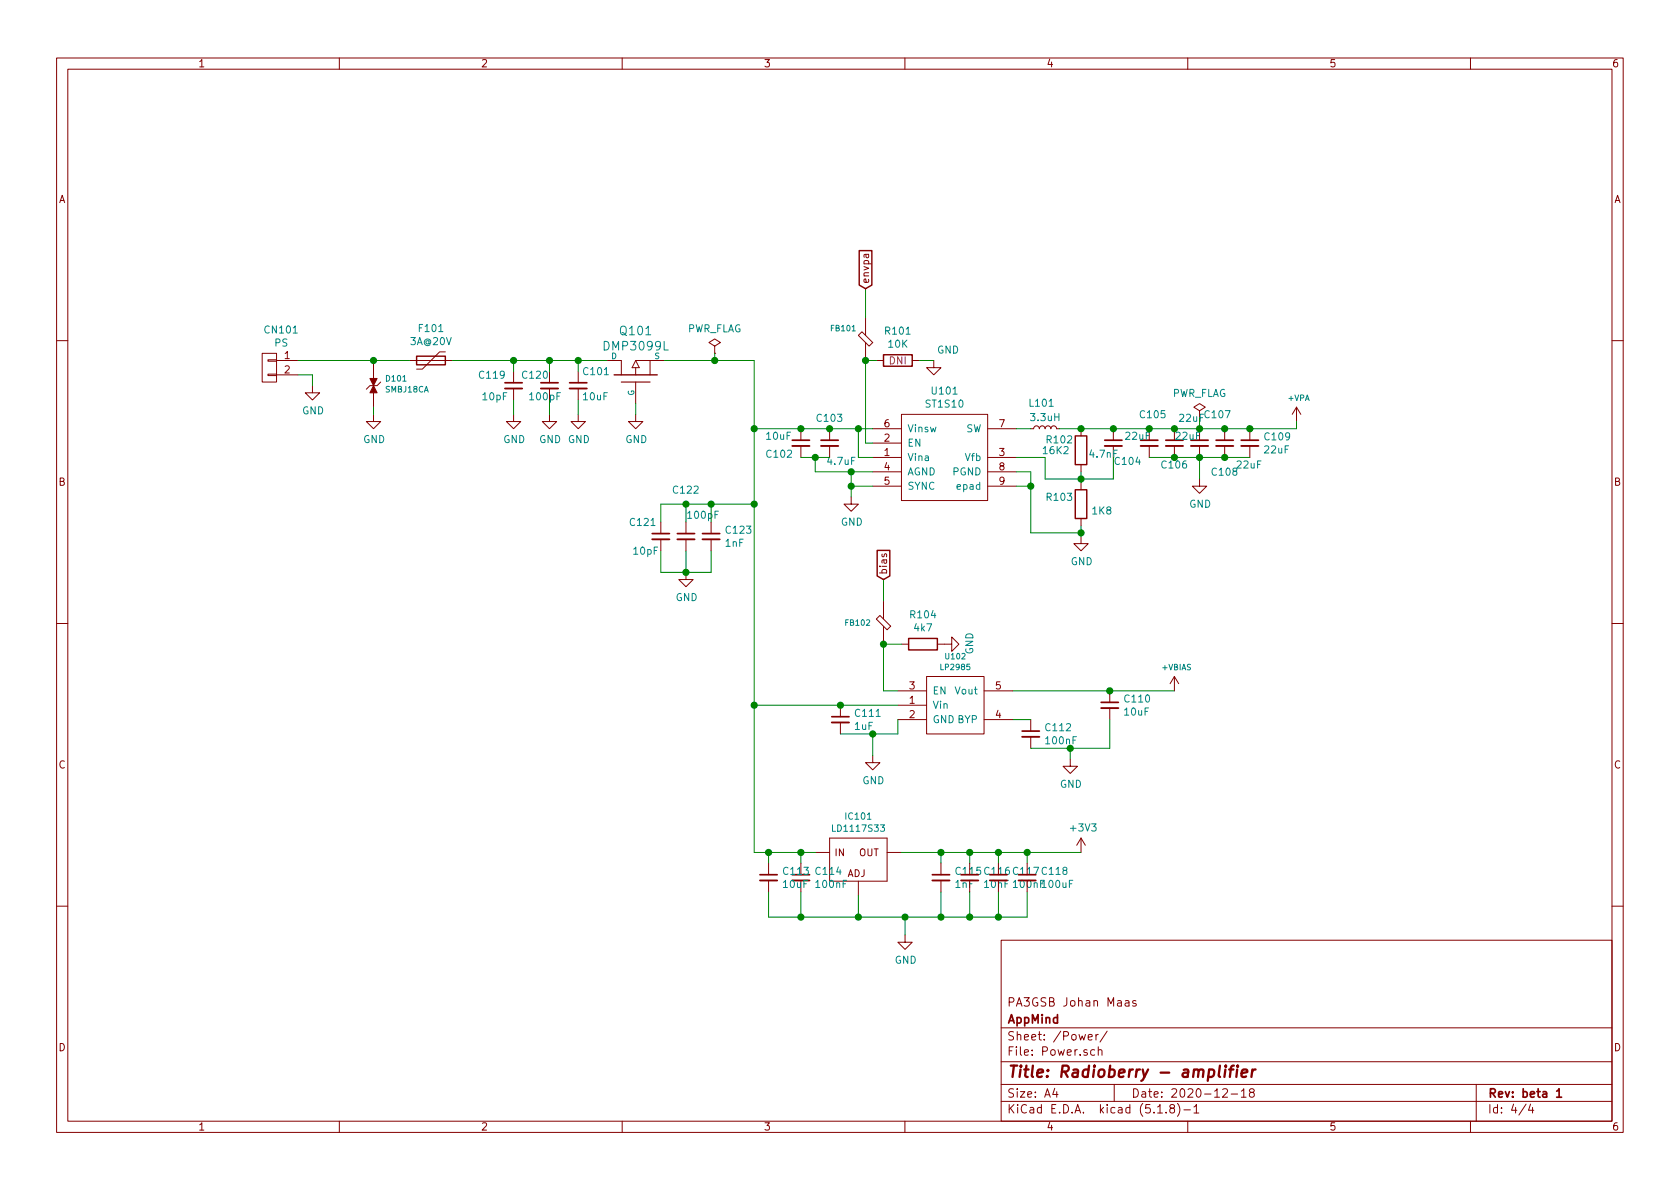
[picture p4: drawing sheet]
<svg xmlns="http://www.w3.org/2000/svg" width="297mm" height="210mm" viewBox="0 0 297 210" stroke-linecap="round" stroke-linejoin="round" font-family="sans-serif">
<g fill="none" stroke="#840000" stroke-width=".18">
<path d="M10 10.3h277v189.9h-277zM12 12.2h273v186.1h-273zM60 10.3v1.9M110 10.3v1.9M160 10.3v1.9M210 10.3v1.9M260 10.3v1.9M151.8 59.3l.6-.6 1.9 1.9-.6 .6zM153 56.1v3.2M10 60.2h2M46.4 62.5h2.5v5.1h-2.5zM47.4 66.2h1.5v.2h-1.5z"/>
<path d="M47.4 63.6h1.5v.3h-1.5zM48.9 63.7h3.8M48.9 66.3h3.8M55.2 68.2v1.3h1.3l-1.3 1.2-1.2-1.2h1.2M66 73.3v1.2h1.3l-1.3 1.3-1.2-1.3h1.2M66 63.7v3.1M66 69.5v2.5M67.3 67.6l-.6 .6h-1.3l-.6 .6M72.4 63.7h7.6M78.7 62.2h-1l-3 3.1h-1M90.8 73.3v1.2h1.3l-1.3 1.3-1.3-1.3h1.3M90.8 65.7v2"/>
<path d="M90.8 68.7v2M97.2 73.3v1.2h1.2l-1.2 1.3-1.3-1.3h1.3M97.2 65.7v2M97.2 68.7v2M102.2 73.3v1.2h1.3l-1.3 1.3-1.2-1.3h1.2M102.2 65.7v2M102.2 68.7v2M107.3 63.7h2.6v2.6M112.4 73.3v1.2h1.3l-1.3 1.3-1.3-1.3h1.3M112.4 63.7h5.1M112.4 65v1.3M112.4 67.6v3.8"/>
<path d="M112.4 63.7l.6 1.3h-1.2zM114.9 63.7v2.6M126.4 61.2l1-.6-1-.7-1.1 .7 1.1 .6v1.3M126.4 62.5h.1M141.6 75.8v2M141.6 78.9v2M146.7 75.8v2M146.7 78.9v2M153 60.6v3.1M154.3 78.4h5.1M154.3 75.8h5.1M154.9 63.7h1.3"/>
<path d="M159.4 73.3h15.2v15.2h-15.2zM161.3 63.7h1.3M165.1 63.7v1.3h1.3l-1.3 1.3-1.3-1.3h1.3M174.6 75.8h5.1M182.2 75.8h.6l.1-.3 .3-.2 .4 .1 .2 .4 .1-.3 .3-.2 .4 .1 .2 .4 .1-.3 .3-.2 .4 .1 .2 .4 .1-.3 .3-.2 .4 .1 .2 .4h.5M191.1 75.8v1.3M196.8 75.8v2M196.8 78.9v2M203.2 75.8v2M203.2 78.9v2M207.6 75.8v2M207.6 78.9v2"/>
<path d="M212.1 72.6l1-.6-1-.6-1 .6 1 .6v1.3M212.1 75.8v2M212.1 78.9v2M216.5 75.8v2M216.5 78.9v2M221 75.8v2M221 78.9v2M229.2 72l-.7 1.3M229.2 72v2.5M229.2 72l.8 1.3M285 60.2h2M116.8 92.3v2.1"/>
<path d="M116.8 95.4v2M121.3 92.3v2.1M121.3 95.4v2M125.7 92.3v2.1M125.7 95.4v2M150.5 87.9v1.2h1.3l-1.3 1.3-1.3-1.3h1.3M154.3 80.9h5.1M154.3 83.4h5.1M154.3 86h5.1M174.6 80.9h5.1M174.6 83.4h5.1M174.6 86h5.1"/>
<path d="M191.1 94.9v1.2h1.3l-1.3 1.3-1.2-1.3h1.2M191.1 82.2v1.2M191.1 85.3v1.3M191.1 91.7v1.3M212.1 84.7v1.3h1.3l-1.3 1.2-1.3-1.2h1.3M10 110.3h2M121.3 101.2v1.3h1.3l-1.3 1.3-1.3-1.3h1.3M154.9 109.5l.7-.7 1.9 1.9-.7 .7zM156.2 106.3v3.1M156.2 110.8v3.1M159.4 113.9h1.3M163.8 119.6h10.2v10.2h-10.2z"/>
<path d="M165.7 113.9h2.6v-1.3l1.2 1.3-1.2 1.3v-1.3M207.6 119.6l-.7 1.3M207.6 119.6v2.6M207.6 119.6l.8 1.3M285 110.3h2M148.6 124.7v2M148.6 127.8v2M154.3 133.6v1.3h1.3l-1.3 1.2-1.3-1.2h1.3M158.7 124.7h5.1M158.7 127.2h5.1M158.7 122.2h5.1M174 127.2h5.1"/>
<path d="M174 122.2h5.1M182.2 127.2v2.1M182.2 130.3v2M189.2 134.2v1.3h1.3l-1.3 1.3-1.2-1.3h1.2M196.2 122.2v2M196.2 125.2v2M135.9 152.6v2.1M135.9 155.7v2M141.6 152.6v2.1M141.6 155.7v2M144.1 150.7h2.6M146.7 148.2h10.1v7.6h-10.1z"/>
<path d="M151.8 155.8v2.6M156.8 150.7h2.6M166.4 152.6v2.1M166.4 155.7v2M171.4 152.6v2.1M171.4 155.7v2M176.5 152.6v2.1M176.5 155.7v2M181.6 152.6v2.1M181.6 155.7v2M191.1 148.2l-.7 1.3M191.1 148.2v2.5"/>
<path d="M191.1 148.2l.8 1.3M10 160.2h2M160 165.3v1.3h1.3l-1.3 1.3-1.3-1.3h1.3M177 166.3h108v32h-108zM199 177h.5l.1 .9M199.6 177.3l-.5 .1a.29 .29 0 0 0-.2 .2 .29 .29 0 0 0 .2 .3l.5-.1M200.8 177a.37 .37 0 0 0-.5 .1v.3l.5 .1 .1 .1-.2 .3-.4-.1M285 160.2h2M60 198.3v1.9M110 198.3v1.9M160 198.3v1.9M177 194.8h108"/>
<path d="M177 191.8h108M177 187.8h108M177 181.8h108M186.5 192.5l-.4 1h1M186.8 193v1M192.4 183.4l.7-.1v-.3l-.5-.1-.2 .2 .1 .7h.6M193.5 185.7l-.4-.1-.3 .3 .1 .6 .2 .1 .4-.1M193.8 182.9v1M194.2 185.7h.1a.37 .37 0 0 1 .5 .1v.8M194.2 182.9l-.4 .2v.1M194.2 185.1v1.5M195.8 182.3l-1.3 2"/>
<path d="M197 191.8v3M204.7 196.8h.8M206.2 196.7v.1M207.1 196l-.3-.3 .2-.3a.48 .48 0 0 1 .6 .1l-.1 .4a.52 .52 0 0 0-.6 .2 .52 .52 0 0 0 .1 .6l.4 .1 .2-.1 .1-.4-.3-.3M208.2 195.1a1.71 1.71 0 0 1 0 2.3M209.3 196.3h1.2M210 198.3v1.9M211.1 195.8l.4-.5v1.5M211.1 196.8h.9M216.2 192.7l.2-.2h.4l.2 .5-.9 1h.9M217.7 193.5h1.1M219.5 193l.4-.5v1.5"/>
<path d="M219.5 194h.8M221.2 193.2l-.3-.3 .1-.2 .2-.2 .4 .1 .2 .2-.1 .2-.6 .2a.48 .48 0 0 0-.1 .7l.2 .1 .5-.1a.48 .48 0 0 0-.1-.7h-.1M260 198.3v1.9M261 191.8v6.5M269.8 195.2l-1.2 2M270.6 195.2l-.3 1.1h.9M271 195.8v1"/>
</g>
<g fill="none" stroke="#840000" stroke-width=".3">
<path d="M89.3 67.7h3M95.6 67.7h3.1M100.7 67.7h3.1M140.1 77.8h3M145.2 77.8h3M195.3 77.8h3.1M201.7 77.8h3M206.1 77.8h3.1M210.6 77.8h3M215 77.8h3.1M219.5 77.8h3M115.3 94.4h3.1"/>
<path d="M119.8 94.4h3M124.2 94.4h3.1M147.1 126.7h3M180.7 129.3h3.1M194.7 124.2h3M134.4 154.7h3M140.1 154.7h3M164.8 154.7h3.1M169.9 154.7h3.1M175 154.7h3.1M180.1 154.7h3M275.2 193l.5-.5v1.5"/>
<path d="M275.2 194h.9"/>
</g>
<path d="M215.7 188.4l-.2 1.8 .2 .2M216.7 189.1l-.2 1.3M216.7 188.4v.2M217.3 189.1h.8M218.2 188.4l-.4 .1-.1 .2-.3 1.7M218.7 189.1l-.1 1.3M218.8 188.4v.2M219.5 189.8l1-.2v-.4l-.6-.1-.3 .3v.9l.1 .1 .6-.1M221.4 189.1l-.1 1.3M222 189.1a.54 .54 0 0 0-.6 .4" fill="none" stroke="#840000" stroke-width=".41"/>
<g fill="none" stroke="#840000" stroke-width=".33">
<path d="M89.3 68.7h3M95.6 68.7h3.1M100.7 68.7h3.1M140.1 78.9h3M145.2 78.9h3M195.3 78.9h3.1M201.7 78.9h3M206.1 78.9h3.1M210.6 78.9h3M215 78.9h3.1M219.5 78.9h3M115.3 95.4h3.1"/>
<path d="M119.8 95.4h3M124.2 95.4h3.1M147.1 127.8h3M180.7 130.3h3.1M194.7 125.2h3M134.4 155.7h3M140.1 155.7h3M164.8 155.7h3.1M169.9 155.7h3.1M175 155.7h3.1M180.1 155.7h3"/>
</g>
<path d="M151.9 44.3h2.3v6.1l-1.2 .6-1.1-.6zM73.7 63h5v1.5h-5zM108.6 66.3h7.6M156.2 62.7h5.1v2.1h-5.1zM190.1 77.1h2.1v5.1h-2.1zM155.1 97.3h2.2v4.5l-1.1 .7-1.1-.7zM190.1 86.6h2.1v5.1h-2.1zM160.7 112.9h5v2h-5z" fill="none" stroke="#840000" stroke-width=".25"/>
<g fill="#840000" stroke="#840000" stroke-width=".18">
<path d="M65.4 66.9h1.3l-.7 1.3z"/>
<path d="M66 68.2l.7 1.3h-1.3z"/>
</g>
<path d="M109.9 67.6h5" fill="none" stroke="#840000" stroke-width=".2"/>
<g fill="none" stroke="#008400" stroke-width=".18">
<path d="M153 51v5.1M52.7 63.7h19.7M52.7 66.3h2.5v1.9M66 72v1.3M80 63.7h27.3M90.8 63.7v2M90.8 70.7v2.6M97.2 63.7v2M97.2 70.7v2.6M102.2 63.7v2M102.2 70.7v2.6M112.4 71.4v1.9"/>
<path d="M117.5 63.7h15.8v87h10.8M126.4 62.5v1.2M133.3 75.8h21M151.8 75.8v5.1h2.5M154.9 63.7h-1.9v14.7h1.3M162.6 63.7h2.5M179.7 75.8h2.5M212.1 73.9v1.9M229.2 74.5v1.3h-41.9M116.8 97.4v3.8h8.9v-3.8M121.3 89.1v3.2M121.3 97.4v3.8"/>
<path d="M125.7 89.1v3.2M133.3 89.1h-16.5v3.2M141.6 80.9h5.1M144.1 80.9v2.5h10.2M150.5 83.4v4.5M150.5 86h3.8M179.7 86h2.5M179.7 80.9h5.1v3.8h12v-3.8M179.7 83.4h2.5v10.8h8.9M191.1 83.4v1.9M191.1 93v1.9M203.2 80.9h17.8"/>
<path d="M212.1 80.9v3.8M156.2 102.5v3.8M159.4 113.9h-3.2v8.3h2.5M133.3 124.7h25.4M154.3 129.8v3.8M158.7 127.2v2.6h-10.1M179.1 127.2h3.1M179.1 122.2h28.5M189.2 132.3v1.9M196.2 127.2v5.1h-14M135.9 157.7v4.5h45.7v-4.5M135.9 150.7v1.9"/>
<path d="M141.6 150.7v1.9M141.6 157.7v4.5M151.8 158.4v3.8M159.4 150.7h31.7M166.4 150.7v1.9M166.4 157.7v4.5M171.4 150.7v1.9M171.4 157.7v4.5M176.5 150.7v1.9M176.5 157.7v4.5M181.6 150.7v1.9M160 162.2v3.1"/>
</g>
<g fill="#008400" stroke="#008400" stroke-width=".25">
<circle cx="191.1" cy="84.7" r=".51"/>
<circle cx="207.6" cy="80.9" r=".51"/>
<circle cx="207.6" cy="75.8" r=".51"/>
<circle cx="121.3" cy="89.1" r=".51"/>
<circle cx="212.1" cy="75.8" r=".51"/>
<circle cx="102.2" cy="63.7" r=".51"/>
<circle cx="133.4" cy="89.1" r=".51"/>
<circle cx="171.5" cy="162.2" r=".51"/>
<circle cx="191.1" cy="94.2" r=".51"/>
<circle cx="121.3" cy="101.2" r=".51"/>
<circle cx="216.5" cy="80.9" r=".51"/>
<circle cx="191.1" cy="75.8" r=".51"/>
<circle cx="212.1" cy="80.9" r=".51"/>
<circle cx="90.8" cy="63.7" r=".51"/>
<circle cx="216.5" cy="75.8" r=".51"/>
<circle cx="125.7" cy="89.1" r=".51"/>
<circle cx="97.2" cy="63.7" r=".51"/>
<circle cx="176.5" cy="150.7" r=".51"/>
<circle cx="133.4" cy="75.8" r=".51"/>
<circle cx="154.3" cy="129.8" r=".51"/>
<circle cx="151.8" cy="75.8" r=".51"/>
<circle cx="148.6" cy="124.7" r=".51"/>
<circle cx="126.4" cy="63.7" r=".51"/>
<circle cx="189.2" cy="132.3" r=".51"/>
<circle cx="196.2" cy="122.2" r=".51"/>
<circle cx="153" cy="63.7" r=".51"/>
<circle cx="133.4" cy="124.7" r=".51"/>
<circle cx="141.6" cy="150.7" r=".51"/>
<circle cx="144.1" cy="80.9" r=".51"/>
<circle cx="150.5" cy="83.4" r=".51"/>
<circle cx="166.4" cy="150.7" r=".51"/>
<circle cx="171.5" cy="150.7" r=".51"/>
<circle cx="221" cy="75.8" r=".51"/>
<circle cx="196.9" cy="75.8" r=".51"/>
<circle cx="181.6" cy="150.7" r=".51"/>
<circle cx="151.8" cy="162.2" r=".51"/>
<circle cx="141.6" cy="75.8" r=".51"/>
<circle cx="166.4" cy="162.2" r=".51"/>
<circle cx="146.7" cy="75.8" r=".51"/>
<circle cx="156.2" cy="113.9" r=".51"/>
<circle cx="176.5" cy="162.2" r=".51"/>
<circle cx="66" cy="63.7" r=".51"/>
<circle cx="160" cy="162.2" r=".51"/>
<circle cx="182.2" cy="86" r=".51"/>
<circle cx="135.9" cy="150.7" r=".51"/>
<circle cx="141.6" cy="162.2" r=".51"/>
<circle cx="150.5" cy="86" r=".51"/>
<circle cx="203.2" cy="75.8" r=".51"/>
</g>
<text font-size="2.8" fill="#840000" x="178" y="190.5">Title: Radioberry - amplifier</text>
<g font-size="2.1" fill="#008484">
<text x="109.8" y="59.3">Q101</text>
<text x="107" y="62">DMP3099L</text>
</g>
<g font-size="2.1" fill="#840000">
<text x="178" y="178">PA3GSB Johan Maas</text>
<text x="178" y="184">Sheet: /Power/</text>
<text x="178" y="181">AppMind</text>
<text x="178" y="186.7">File: Power.sch</text>
<text x="178" y="196.9">KiCad E.D.A. kicad (5.1.8)-1</text>
<text x="178" y="194.1">Size: A4</text>
<text x="200" y="194.1">Date: 2020-12-18</text>
<text x="263" y="194.1">Rev: beta 1</text>
<text x="263" y="196.9">Id: 4/4</text>
</g>
<g font-size="1.8" fill="#840000">
<text x="35" y="11.9">1</text>
<text x="85" y="11.9">2</text>
<text x="135" y="11.9">3</text>
<text x="185" y="11.9">4</text>
<text x="235" y="11.9">5</text>
<text x="285" y="11.9">6</text>
<text x="10.4" y="35.9">A</text>
<text x="285.4" y="35.9">A</text>
<text x="153.7" y="50.3" transform="rotate(-90 153.7 50.3)">envpa</text>
<text x="50.3" y="63.5">1</text>
<text x="50.3" y="66">2</text>
<text x="156.4" y="75.6">6</text>
<text x="176.7" y="75.6">7</text>
<text x="156.4" y="80.6">1</text>
<text x="156.4" y="78.1">2</text>
<text x="156.4" y="83.2">4</text>
<text x="176.7" y="80.6">3</text>
<text x="176.7" y="83.2">8</text>
<text x="10.4" y="85.9">B</text>
<text x="156.4" y="85.7">5</text>
<text x="176.7" y="85.7">9</text>
<text x="285.4" y="85.9">B</text>
<text x="156.8" y="101.7" transform="rotate(-90 156.8 101.7)">bias</text>
<text x="160.8" y="124.5">1</text>
<text x="160.8" y="121.9">3</text>
<text x="176" y="121.9">5</text>
<text x="160.8" y="127">2</text>
<text x="176" y="127">4</text>
<text x="10.4" y="135.9">C</text>
<text x="285.4" y="135.9">C</text>
<text x="10.4" y="185.9">D</text>
<text x="285.4" y="185.9">D</text>
<text x="35" y="199.9">1</text>
<text x="85" y="199.9">2</text>
<text x="135" y="199.9">3</text>
<text x="185" y="199.9">4</text>
<text x="235" y="199.9">5</text>
<text x="285" y="199.9">6</text>
</g>
<g font-size="1.8" fill="#008484">
<text x="47" y="59">CN101</text>
<text x="74.2" y="58.7">F101</text>
<text x="121.4" y="58.8">PWR_FLAG</text>
<text x="156.6" y="59.2">R101</text>
<text x="48.6" y="61.3">PS</text>
<text x="72.6" y="61">3A@20V</text>
<text x="157.1" y="61.5">10K</text>
<text x="165.7" y="62.5">GND</text>
<text x="84.9" y="67">C119</text>
<text x="85.4" y="70.8">10pF</text>
<text x="92.5" y="67">C120</text>
<text x="93.8" y="70.8">100pF</text>
<text x="103.2" y="70.8">10uF</text>
<text x="103.3" y="66.3">C101</text>
<text x="164.9" y="69.8">U101</text>
<text x="182.1" y="71.9">L101</text>
<text x="207.1" y="70.2">PWR_FLAG</text>
<text x="53.4" y="73.3">GND</text>
<text x="135.6" y="77.8">10uF</text>
<text x="144.6" y="74.6">C103</text>
<text x="160.4" y="76.4">Vinsw</text>
<text x="163.8" y="72.1">ST1S10</text>
<text x="170.8" y="76.4">SW</text>
<text x="182.4" y="74.5">3.3uH</text>
<text x="199.1" y="77.8">22uF</text>
<text x="201.7" y="74">C105</text>
<text x="208" y="77.8">22uF</text>
<text x="208.6" y="74.6">22uF</text>
<text x="213.1" y="74">C107</text>
<text x="223.7" y="77.9">C109</text>
<text x="64.2" y="78.4">GND</text>
<text x="89" y="78.4">GND</text>
<text x="95.3" y="78.4">GND GND</text>
<text x="110.6" y="78.4">GND</text>
<text x="135.7" y="80.9">C102</text>
<text x="146.4" y="82.2">4.7uF</text>
<text x="160.4" y="81.5">Vina</text>
<text x="160.4" y="79">EN</text>
<text x="170.8" y="81.5">Vfb</text>
<text x="184.6" y="80.3">16K2</text>
<text x="185.2" y="78.4">R102</text>
<text x="192.8" y="80.9">4.7nF</text>
<text x="197.3" y="82.2">C104</text>
<text x="205.5" y="82.8">C106</text>
<text x="218.8" y="82.8">22uF</text>
<text x="223.6" y="80.2">22uF</text>
<text x="119.2" y="87.3">C122</text>
<text x="160.4" y="84.1">AGND</text>
<text x="160.4" y="86.6">SYNC</text>
<text x="168.5" y="84.1">PGND</text>
<text x="169.5" y="86.6">epad</text>
<text x="185.2" y="88.6">R103</text>
<text x="210.3" y="89.8">GND</text>
<text x="214.4" y="84.1">C108</text>
<text x="111.5" y="93">C121</text>
<text x="121.7" y="91.7">100pF</text>
<text x="128.5" y="94.4">C123</text>
<text x="148.7" y="93">GND</text>
<text x="193.2" y="91">1K8</text>
<text x="112.1" y="98.1">10pF</text>
<text x="128.3" y="96.7">1nF</text>
<text x="189.3" y="99.9">GND</text>
<text x="119.5" y="106.3">GND</text>
<text x="161.1" y="109.3">R104</text>
<text x="161.7" y="111.7">4k7</text>
<text x="172.1" y="115.7" transform="rotate(-90 172.1 115.7)">GND</text>
<text x="164.8" y="125.3">Vin</text>
<text x="164.8" y="122.8">EN</text>
<text x="169" y="122.8">Vout</text>
<text x="199" y="124.2">C110</text>
<text x="151.2" y="129.1">1uF</text>
<text x="151.3" y="126.8">C111</text>
<text x="164.8" y="127.9">GND BYP</text>
<text x="185" y="129.3">C112</text>
<text x="185" y="131.6">100nF</text>
<text x="198.9" y="126.5">10uF</text>
<text x="152.5" y="138.7">GND</text>
<text x="187.4" y="139.3">GND</text>
<text x="189.4" y="147">+3V3</text>
<text x="138.6" y="154.7">C113</text>
<text x="144.3" y="154.7">C114</text>
<text x="169.1" y="154.7">C115 C116 C117 C118</text>
<text x="138.6" y="157">10uF</text>
<text x="144.4" y="157">100nF</text>
<text x="168.9" y="157">1nF</text>
<text x="174.1" y="157">10nF 100nF100uF</text>
<text x="158.2" y="170.4">GND</text>
</g>
<text font-size="1.8" fill="#840084" x="157.2" y="64.4">DNI</text>
<g font-size="1.7" fill="#840000">
<text x="147.7" y="151.4">IN</text>
<text x="149.8" y="155.1">ADJ</text>
<text x="151.9" y="151.4">OUT</text>
</g>
<g font-size="1.6" fill="#008484">
<text x="147.5" y="147.1">LD1117S33</text>
<text x="149.7" y="144.9">IC101</text>
</g>
<g font-size="1.4" fill="#008484">
<text x="147" y="58.6">FB101</text>
<text x="108.1" y="63.5">D</text>
<text x="115.7" y="63.5">S</text>
<text x="68.2" y="69.4">SMBJ18CA</text>
<text x="68.4" y="67.5">D101</text>
<text x="112.1" y="70" transform="rotate(-90 112.1 70)">G</text>
<text x="227.8" y="70.9">+VPA</text>
<text x="149.6" y="110.6">FB102</text>
<text x="166.5" y="118.5">LP2985</text>
<text x="167.3" y="116.6">U102</text>
<text x="205.5" y="118.5">+VBIAS</text>
</g>
</svg>
